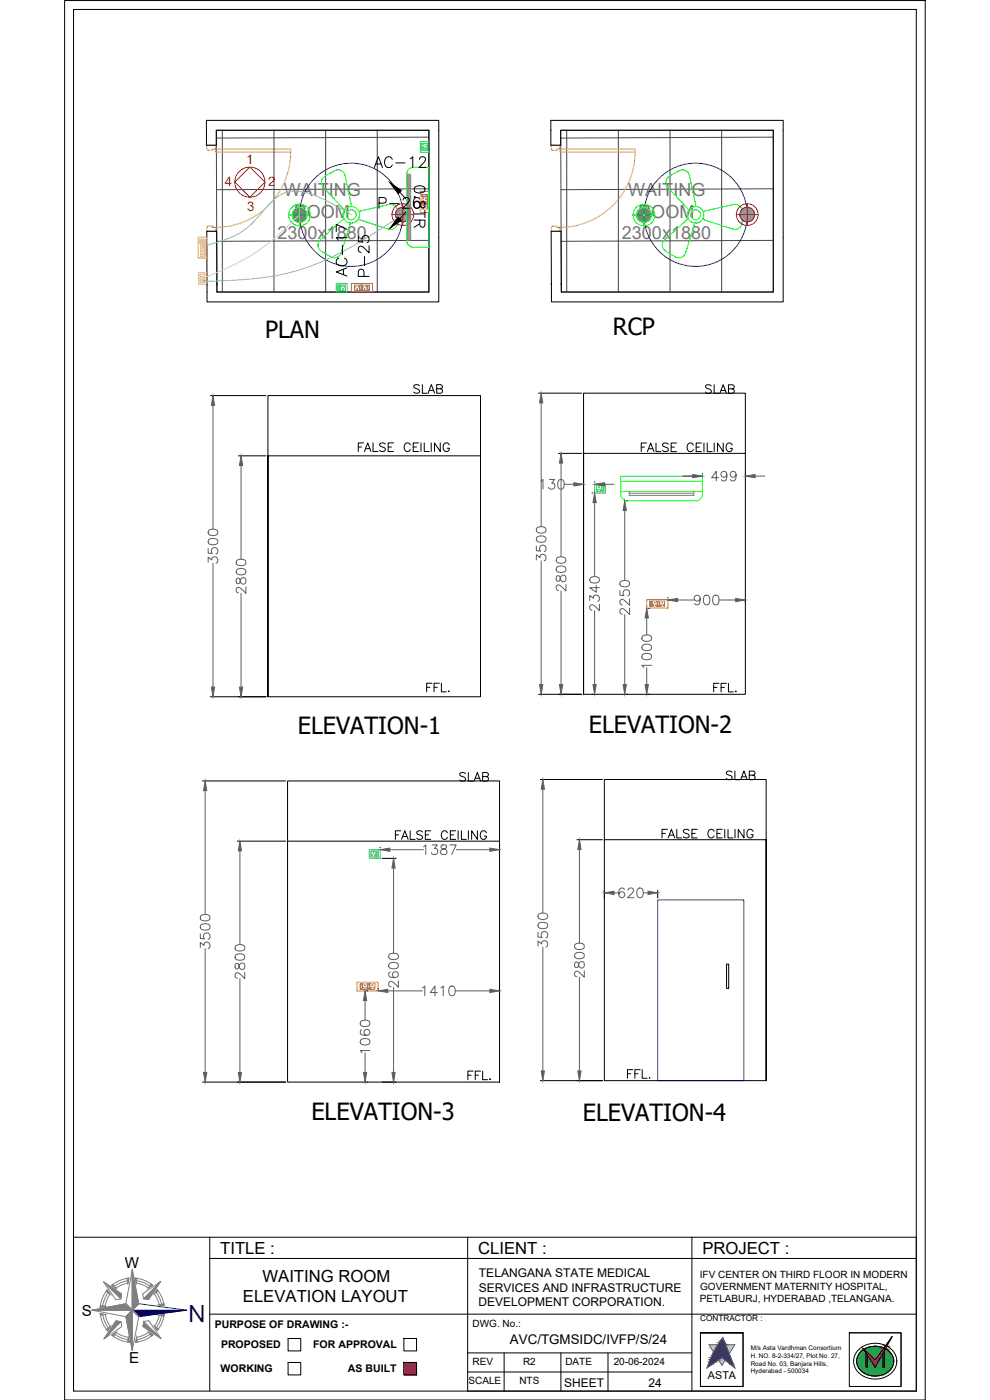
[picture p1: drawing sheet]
<svg xmlns="http://www.w3.org/2000/svg" width="297mm" height="420mm" viewBox="0 0 297 420" stroke-linecap="round" stroke-linejoin="round" font-family="sans-serif">
<!-- layer: ELE-LIGHTING WIRING -->
<g fill="none" stroke="#454545" stroke-width=".3">
<path d="M64.9 39.1h63.8v48.5h-63.6zM66.7 39.1v48.5M82.2 39.1v48.5M97.7 39.1v48.5M113.2 39.1v48.5M168.2 39.1h63.8v48.5h-63.6zM170 39.1v48.5M185.5 39.1v48.5M201 39.1v48.5M216.5 39.1v48.5M128.6 41.2l-63.7 .2M128.6 56.7l-63.6 .2"/>
<path d="M231.9 41.2l-63.7 .2M231.9 56.7l-63.6 .2M128.7 72.1l-63.7 .3M232 72.1l-63.6 .3"/>
</g>
<!-- layer: walls -->
<path d="M61.9 39.1h.1M123.9 36.1h-62v7.5h3v-4.5h63.8v48.5h-63.6l-.1-18.2h-3l.1 18.2M165.3 39.1h.1M227.2 36.1h-61.9v7.5h2.9v-4.5h63.8v48.5h-63.6l-.1-18.2h-2.9v18.2M62.1 85v.6M65.1 85v.6M165.4 85v.6M168.4 85v.6" fill="none" stroke="#000" stroke-width=".3"/>
<!-- layer: DOOR -->
<path d="M62 43.6h2.6v1.2h-.9v.3h-1.3l-.4-.3zM64.6 44.8h22.6v.9h-22.6zM87.2 45.6a22.6 22.6 0 0 1-23.5 22.6M165.4 44.7l.4 .4h1.2v-.3h1v-1.2h-2.6v1.2M168 44.8h22.5v.9h-22.5zM190.5 45.6a22.6 22.6 0 0 1-23.4 22.6M62.2 68.1l.2-.2h1.3v.3h.9v1.2h-2.6zM165.4 68.2l.4-.3h1.2v.3h1v1.2h-2.6v-1.2" fill="none" stroke="#c8c92d" stroke-width=".3"/>
<!-- layer: ELE-1200MM CEILINGFAN -->
<g fill="none" stroke="#0f0" stroke-width=".3">
<path d="M97 56.2l6.3 6.8M97 56.2a2.17 2.17 0 0 1 .6-3.4l2.7-1.5a2.16 2.16 0 0 1 3.2 1.4l2 9.3M103.2 65.6l-7.1 6.4a2.17 2.17 0 0 0 .4 3.4l2.7 1.7M116.7 61.4l-9.1 2M119.4 63.5l-.1 3.2a2.17 2.17 0 0 1-2.8 2l-9-2.9M206.5 65.6l-7.1 6.4a2.17 2.17 0 0 0 .4 3.4l2.8 1.7a2.17 2.17 0 0 0 3.1-1.3l2.8-8.8M208.8 62l-1.9-9.3a2.16 2.16 0 0 0-3.2-1.4l-2.8 1.5a2.17 2.17 0 0 0-.5 3.4l6.3 6.8M211 63.4l9.1-2a2.17 2.17 0 0 1 2.6 2.1v3.2a2.17 2.17 0 0 1-2.9 2l-9-2.9"/>
<circle cx="105.4" cy="64.5" r="1.48"/>
<circle cx="105.4" cy="64.5" r="2.5"/>
<circle cx="208.7" cy="64.5" r="1.48"/>
<circle cx="208.7" cy="64.5" r="2.5"/>
</g>
<g fill="none" stroke="#00f" stroke-width=".3">
<circle cx="105.4" cy="64.5" r="15.5"/>
<circle cx="208.7" cy="64.5" r="15.5"/>
</g>
<!-- layer: ELE-12W LED -->
<g fill="none" stroke="#f00" stroke-width=".3">
<path d="M220.9 64.4h6.6M224.2 61.1v6.6"/>
<circle cx="120.9" cy="64.4" r="2.21"/>
<circle cx="120.9" cy="64.4" r="3.3"/>
<circle cx="224.2" cy="64.4" r="2.21"/>
<circle cx="224.2" cy="64.4" r="3.3"/>
</g>
<g fill="none" stroke="#989898" stroke-width=".3">
<path d="M118.7 64.3l2.3 2.3M118.7 64.4l2.1 2.2M118.7 64.2l2.4 2.4M118.7 64.6l2 2M118.7 64.7l1.9 1.9M118.7 64.1l2.5 2.5M118.7 64l2.6 2.6M118.7 64.8l1.7 1.8M118.7 63.9l2.7 2.7M118.7 65l1.6 1.5M118.7 63.8l2.8 2.7M118.8 63.7l2.7 2.8"/>
<path d="M118.8 65.1l1.3 1.4M118.8 63.6l2.8 2.9M118.8 63.6l2.9 2.8M118.9 63.5l2.9 2.9M118.9 65.3l1 1.1M118.9 63.4l3 3M118.9 63.3l3.1 3M119 63.3l3 3M119 65.6l.7 .7M119 63.2l3.1 3M119.1 63.1l3.1 3.1M222 64.3l2.3 2.3"/>
<path d="M222 64.4l2.2 2.2M222 64.2l2.4 2.4M222 64.6l2 2M222 64.7l1.9 1.9M222 64.1l2.5 2.5M222 64l2.6 2.6M222 64.8l1.8 1.8M222 63.9l2.7 2.7M222.1 65l1.5 1.5M222.1 63.8l2.7 2.7M222.1 63.7l2.8 2.8M222.1 65.1l1.4 1.4"/>
<path d="M222.1 63.6l2.9 2.9M222.2 63.6l2.8 2.8M222.2 63.5l2.9 2.9M222.2 65.3l1.1 1.1M222.2 63.4l3 3M222.3 63.3l3 3M222.3 63.3l3.1 3M222.3 65.6l.7 .7M222.4 63.2l3 3M222.4 63.1l3.1 3.1M222.6 62.9l3.1 3.1M222.7 62.8l3.1 3.1"/>
<path d="M222.7 62.7l3.2 3.2M222.8 62.7l3.1 3.1M222.9 62.6l3.1 3.1M223 62.5l3.1 3.1M223.1 62.5l3 3M223.2 62.4l3 3M223.3 62.4l2.9 2.9M223.4 62.3l2.9 2.9M223.5 62.3l2.8 2.8M223.6 62.3l2.7 2.8M223.6 62.3l2.7 2.7M223.7 62.2l2.7 2.7"/>
<path d="M223.8 62.2l2.6 2.6M223.9 62.2l2.5 2.5M224 62.2l2.4 2.4M224.1 62.2l2.3 2.3M224.3 62.2l2.1 2.1M224.4 62.2l2 2M224.5 62.2l1.9 1.9M224.7 62.2l1.7 1.7M224.8 62.3l1.5 1.5M225 62.3l1.3 1.3M225.2 62.4l1 1M225.5 62.6l.5 .5"/>
<path d="M225.6 66.1l-3.1-3.1 3.1 3.2"/>
</g>
<!-- layer: ELE-12W UPS LIGHT -->
<g fill="none" stroke="#0f0" stroke-width=".3">
<path d="M86.6 64.5h6.5M89.9 61.3v6.5M190 64.5h6.5M193.2 61.3v6.5"/>
<circle cx="89.9" cy="64.5" r="2.21"/>
<circle cx="89.9" cy="64.5" r="3.3"/>
<circle cx="193.2" cy="64.5" r="2.21"/>
<circle cx="193.2" cy="64.5" r="3.3"/>
</g>
<g fill="none" stroke="#808080" stroke-width=".3">
<path d="M87.7 64.5l2.3 2.2M87.7 64.6l2.2 2.1M87.7 64.7l2 2M87.7 64.3l2.4 2.4M87.7 64.2l2.5 2.5M87.7 64.8l1.9 1.9M87.7 64.1l2.6 2.6M87.7 65l1.8 1.7M87.7 64l2.7 2.7M87.7 65.1l1.6 1.6M87.8 63.9l2.7 2.8M87.8 63.9l2.8 2.7"/>
<path d="M87.8 65.3l1.3 1.3M87.8 63.8l2.8 2.8M87.8 63.7l2.9 2.9M87.9 63.6l2.9 2.9M87.9 65.5l1 1M87.9 63.5l3 3M88 63.5l3 3M88 63.4l3 3M88 65.7l.7 .7M88 63.3l3.1 3.1M88.1 63.2l3.1 3.1-3.1-3.1M88.3 63l3.1 3.1"/>
<path d="M88.4 62.9l3.1 3.2M88.4 62.9l3.1 3.1M88.5 62.8l3.1 3.1M88.6 62.7l3.1 3.1M88.7 62.7l3 3M88.8 62.6l3 3.1M88.8 62.6l3 3M88.9 62.6l3 2.9M89 62.5l2.9 2.9M89.1 62.5l2.8 2.9M89.1 62.4l2.9 2.9M89.2 62.4l2.8 2.8"/>
<path d="M89.3 62.4l2.7 2.7M89.4 62.4l2.6 2.6M89.5 62.4l2.6 2.5M89.6 62.3l2.5 2.5M89.7 62.3l2.4 2.4M89.8 62.3l2.3 2.3M90 62.3l2.1 2.2M90.1 62.3l2 2M90.2 62.3l1.9 1.9M90.3 62.4l1.7 1.7M90.5 62.4l1.5 1.5M90.7 62.5l1.2 1.2"/>
<path d="M90.9 62.6l1 .9M91.2 62.7l.5 .5M91.4 66.2l-3.2-3.1 3.1 3.1M191 64.5l2.3 2.2M191 64.6l2.2 2.1M191 64.7l2.1 2M191 64.3l2.4 2.4M191 64.2l2.5 2.5M191 64.8l1.9 1.9M191 64.1l2.6 2.6M191 65l1.8 1.7M191.1 64l2.6 2.7"/>
<path d="M191.1 65.1l1.5 1.6M191.1 63.9l2.7 2.8M191.1 63.9l2.8 2.7M191.1 65.3l1.4 1.3M191.1 63.8l2.9 2.8M191.2 63.7l2.9 2.9M191.2 63.6l2.9 2.9M191.2 65.5l1.1 1M191.2 63.5l3 3M191.3 63.5l3 3M191.3 63.4l3.1 3M191.4 65.7l.6 .7"/>
<path d="M191.4 63.3l3 3.1M191.4 63.2l3.1 3.1M191.5 63.2l3.1 3.1M191.5 63.1l3.1 3.1M191.6 63.1l3.1 3.1M191.6 63l3.2 3.1M191.7 62.9l3.1 3.2M191.7 62.9l3.2 3.1M191.8 62.8l3.1 3.1M191.9 62.8l3.1 3.1M191.9 62.7l3.1 3.1M192 62.7l3.1 3"/>
<path d="M192.1 62.6l3 3.1M192.2 62.6l3 3M192.2 62.6l3 2.9M192.3 62.5l2.9 2.9M192.4 62.5l2.9 2.9M192.5 62.4l2.8 2.9M192.6 62.4l2.7 2.8M192.7 62.4l2.7 2.7M192.7 62.4l2.7 2.6M192.8 62.4l2.6 2.5M193 62.3l2.4 2.5M193.1 62.3l2.3 2.4"/>
<path d="M193.2 62.3l2.2 2.3M193.3 62.3l2.1 2.2M193.4 62.3l2 2M193.5 62.3l1.9 1.9M193.7 62.4l1.7 1.7M193.8 62.4l1.5 1.5M194 62.5l1.3 1.2M194.2 62.6l1 .9M194.5 62.7l.5 .5"/>
</g>
<!-- layer: ELE-4M UPS P.SB -->
<path d="M59.5 71.2h2.5v6.2h-2.5zM60.2 73.5h1.3v.7h-1.3zM60.2 74.4h1.3v.7h-1.3zM60.2 75.3h1.3v.7h-1.3zM60.2 76.2h1.3v.7h-1.3zM59.5 81.8h2.6v3.5h-2.6zM60 84.1h1.4v.7h-1.4zM60 83.2h1.4v.7h-1.4zM60 82.3h1.4v.7h-1.4z" fill="none" stroke="#ffbf00" stroke-width=".3"/>
<!-- layer: ELE-4M RAW P.SB -->
<g fill="none" stroke="#ffbf00" stroke-width=".3">
<path d="M60 71.8h1.5v1.4h-1.5zM60.6 72.3l.1 .2-.1-.1M60.7 72.7v-.1l.1 .2M61 72.4l-.2 .1M61 72.5h-.2"/>
<circle cx="60.8" cy="72.5" r=".49"/>
<circle cx="60.8" cy="72.5" r=".04"/>
</g>
<!-- layer: ELE-LIGHTING WIRING -->
<path d="M89.9 64.5a72.5 72.5 0 0 1-15.2 12.5l-5.8 3.1-8.1 3.5" fill="none" stroke="#debad0" stroke-width=".3"/>
<path d="M105.4 64.5a67.3 67.3 0 0 0-11-5.8 11.3 11.3 0 0 0-10.7 .1l-2.3 1.9-3.8 4.3a23.8 23.8 0 0 1-14.4 8.3l-2.3 .6M120.9 64.4l-3.5 2.3a108.8 108.8 0 0 1-27.7 14.4 93.2 93.2 0 0 1-24.9 3.2l-4.1 .2" fill="none" stroke="#63d7b6" stroke-width=".3"/>
<!-- layer: ELE-6A AC SOCKET -->
<g fill="none" stroke="#00ceb6" stroke-width=".3">
<path d="M126.1 42.5h2.6v3.2h-2.6zM126.5 44.5v-1.5h1.7v1.5M127 43.2l.2 .1-.2 .2zM127.6 43.7h.3zM100.9 85h3.3v2.6h-3.3zM101.5 85.5v1.7v-1.7h.6v1.7M101.5 85.7v1.3h.5v-1.3M102.1 87.2h-.6h.6M102.2 85.5v1.7h1.4v-1.7M102.8 86.6l.1 .3zM178.5 145.3h3.2v2.6h-3.2zM179 145.8h1.5v1.7h-1.5z"/>
<path d="M179.2 146.9l.2 .2zM179.7 146.1l.1 .1-.1 .2zM180.1 147.1v-.2l-.1 .1 .1 .1M180.6 145.8v1.7h.5v-1.7v1.7M180.6 145.8h.5h-.5M180.6 146h.5v1.3h-.5zM180.6 147.2h.5M110.8 255h3.3v2.6h-3.3zM111.3 255.5h1.5v1.7h-1.5zM111.6 256.6l.2 .2zM112 255.8l.2 .1-.1 .2zM112.4 256.6h.2l-.2 .2z"/>
<path d="M112.9 255.5v1.7h.6v-1.7v1.7M112.9 255.5h.6h-.6M113 255.7h.5v1.3h-.5zM113 256.9h.5"/>
</g>
<!-- layer: ELE-2NOS OF 6-16 RAW POWER SOCKET -->
<g fill="none" stroke="#ff7f00" stroke-width=".3">
<path d="M105.4 85.1h6.4v2.5h-6.4zM106.4 85.5h1.5v1.7h-1.5zM107.1 86.6v.3zM108 85.5v1.7M108 85.7v1.3h.5v-1.3M108.6 87.2h-.6h.6M108.6 85.5v1.7M108.6 85.5v1.7h1.5v-1.7M109.3 86.6l.1 .3zM110.3 85.7v1.3h.4v-1.3M110.8 87.2h-.6h.6M110.8 85.5v1.7v-1.7h-.6v1.7"/>
<path d="M194 180h6.4v2.6h-6.4zM195 180.4h.6h-.6M195.1 180.6h.5v1.3h-.5zM195.1 181.9h.5M195.6 180.4v1.7h-.6v-1.7v1.7M195.7 180.4h1.5v1.7h-1.5zM195.9 181.5l.3 .2zM196.4 180.8h.1l-.1 .2zM196.8 181.5l.2 .1-.2 .1zM197.3 180.4h.6h-.6M197.3 180.4v1.7h.6v-1.7M197.3 180.6h.5v1.3h-.5z"/>
<path d="M197.3 181.9h.5M197.9 180.4h1.5v1.7h-1.5zM198.2 181.5l.2 .2zM198.6 180.8h.2l-.1 .2zM199 181.5l.2 .1-.2 .1zM107.1 294.8h6.4v2.6h-6.4zM108.1 295.2h.6h-.6M108.2 295.4h.4v1.3h-.4zM108.2 296.7h.4M108.7 295.2v1.7h-.6v-1.7v1.7M108.8 295.2h1.4v1.7h-1.4zM109.2 296.4l-.2-.1 .1 .2"/>
<path d="M109.2 296.4l-.1 .1M109.4 295.6h.2l-.1 .3zM109.8 296.4l.1 .1M109.8 296.4l.2-.1-.1 .2M110.3 295.2h.6h-.6M110.3 295.2v1.7h.6v-1.7M110.4 295.4h.5v1.3h-.5zM110.4 296.7h.5M111 295.2h1.5v1.7h-1.5zM111.4 296.4h-.2h.2M111.7 295.6h.2l-.1 .3zM112.1 296.4h.2h-.2"/>
</g>
<!-- layer: M HVAC HIGH WALL UNIT -->
<path d="M124.1 50.2h4.6v24h-4.6a2.04 2.04 0 0 1-2.1-2v-19.9" fill="none" stroke="#0f0" stroke-width=".3"/>
<path d="M122.2 52.3v19.9M122.4 52.3v19.9M122.7 52.3v19.9M123 52.3v19.9M123.2 52.3v19.9" fill="none" stroke="#808080" stroke-width=".3"/>
<path d="M117 54.8l3.4 2.4-.9 1zM119.5 65.2l.9 1-3.4 2.3z" fill="#000" stroke="#000" stroke-width=".3"/>
<!-- layer: 0 -->
<g fill="none" stroke="#000" stroke-width=".3">
<path d="M19.4 .2h258.2v420h-258.2zM22.1 2.8h252.8v414.7h-252.8zM123.9 36.1h7.8v54.5h-69.6v-3M227.2 36.1h7.8v54.5h-69.6v-3M63.1 118.7h16.7M161.6 118h12.9M71.5 136.8h8.3M144.2 136.8h-63.8v72.3h63.8v-90.4h-63.8v90.4M167.6 136.1h6.9M223.6 136.1h-48.5v72.3h48.5v-90.4h-48.5v90.4M175.1 144.6v.2M177.6 147.9h.3"/>
<path d="M178.5 144.6v.2M188 150.3h.2M210.8 142.1v.2M223.6 142.1v.2M200.4 179.3v.2M194.6 182.6h.2M223.6 180.5v.3M63.1 209.1h16.7M161.6 208.4h12.9M177.6 208.4h.3M188 208.4h.2M194 208.4h.8"/>
<path d="M60.8 234.4h24.9M86.3 234.4h63.6v90.3h-63.6zM162.1 233.9h18.6M71.2 252.4h14.5M86.3 252.4h63.6M114.1 254.2v.2M114.6 257.6h4.3M149.9 254.2v.2M173.1 252h7.6M181.3 252h48.6v72.3h-48.6v-90.4h48.6v90.4M181.3 267.2v2.3M197.3 267.2v2.3"/>
<path d="M110.1 297.4h.2M113.5 296.6v.2M149.9 296.9v1.3M218 289.3h.6v7.3h-.6zM60.8 324.7h24.9M110.1 324.7h.2M114.6 324.7h4.3M162.1 324.3h18.6M140.3 371.3v46.2h134.6M274.9 371.3h-252.8v46.2M222.9 400h-12.7v16.1h12.7M254.8 400h15.6v16.1"/>
<path d="M210.2 416v-16h12.7v16"/>
</g>
<g fill="none" stroke="#5e5e5e" stroke-width=".3">
<path d="M63.9 121.6v37.2M72.3 139.7v28.1M162.4 120.9v37.2M168.3 139v28.1M62.6 159.2a2.26 2.26 0 0 1 2.6 0 .95 .95 0 0 1-.4 1.4 2.39 2.39 0 0 1-2.2-.3zM161.1 158.5a1.85 1.85 0 0 1 2.7 .4v.3a1.68 1.68 0 0 1-2.9 0zM162.2 144.4l.7-.5v2.9M164.8 143.9h1.6l-.9 1.1a.97 .97 0 0 1 .8 1.6 .97 .97 0 0 1-1.7-.4M167.8 144a.94 .94 0 0 1 1.3 .4 1.47 1.47 0 0 1-.9 2.4 1.58 1.58 0 0 1-.7-2.4zM169.3 145.3h2.9M178.4 150.9v22.1M181.4 145.3h2.9"/>
<path d="M187.4 153.2v21M204.9 142.9h2.9M215.6 143.4h-2.1l1.4-2v2.9M218.1 142.4a.9 .9 0 0 1-1.2 .8 .9 .9 0 0 1-.4-1.4 .9 .9 0 0 1 1.5 .1 2.58 2.58 0 0 1-.3 2.3 .86 .86 0 0 1-1.3-.3M220.9 142.4a.9 .9 0 0 1-1.3 .8 .9 .9 0 0 1-.3-1.4 .9 .9 0 0 1 1.4 .1 2.63 2.63 0 0 1-.3 2.3 .86 .86 0 0 1-1.2-.3M226.5 142.9h2.9M62.5 168.8v-1.6l1.1 .9a.97 .97 0 0 1 1.5-.8 .97 .97 0 0 1-.3 1.7M62.5 164.6v1.4l1.2 .1a1.03 1.03 0 0 1 0-1.5 1.03 1.03 0 0 1 1.5 .2 1.03 1.03 0 0 1-.4 1.5M62.6 162a2.26 2.26 0 0 1 2.6 0 .95 .95 0 0 1-.4 1.4 2.39 2.39 0 0 1-2.2-.3zM63.9 169v37.2M71 173.6a1.09 1.09 0 0 0 .3 1.6l.5-.2 .2-.2a1.04 1.04 0 0 1 .4-1.2 1.04 1.04 0 0 1 1.2 0 1.17 1.17 0 0 1-.4 1.7 1.14 1.14 0 0 1-1.2-1.4 .59 .59 0 0 0-1-.3zM71 171a2.26 2.26 0 0 1 2.6 0 .94 .94 0 0 1-.4 1.4 2.37 2.37 0 0 1-2.2-.3z"/>
<path d="M71 168.2a2.26 2.26 0 0 1 2.6 0 .95 .95 0 0 1-.4 1.4 2.39 2.39 0 0 1-2.2-.2zM72.3 178.1v28.1M73.8 176.1v2l-1.4-1.4a.89 .89 0 0 0-1.3-.3l-.2 .4v.6l.2 .4 .5 .1M160.9 168v-1.5l1.1 .8a.97 .97 0 0 1 1.6-.7 .97 .97 0 0 1-.3 1.7M160.9 163.9v1.4l1.3 .1a1.03 1.03 0 0 1-.1-1.6 1.03 1.03 0 0 1 1.6 .2 1.03 1.03 0 0 1-.4 1.5M161.1 161.2a1.85 1.85 0 0 1 2.7 .5v.2a1.57 1.57 0 0 1-2.3 .7 .94 .94 0 0 1-.4-1.4zM162.4 168.3v37.2M167 172.9a1.1 1.1 0 0 0 .3 1.5l.6-.1 .1-.3a1.04 1.04 0 0 1 .4-1.2 1.04 1.04 0 0 1 1.3 .1 1.18 1.18 0 0 1-.5 1.7 1.14 1.14 0 0 1-1.2-1.4 .59 .59 0 0 0-1-.3zM167 170.3a2.23 2.23 0 0 1 2.7 0 .94 .94 0 0 1-.5 1.4 2.41 2.41 0 0 1-2.2-.3zM167 167.5a2.23 2.23 0 0 1 2.7 0 .94 .94 0 0 1-.5 1.4 2.41 2.41 0 0 1-2.2-.3zM168.3 177.4v28.1M169.8 175.4v1.9l-1.4-1.3a.87 .87 0 0 0-1.4-.2l-.1 .8 .3 .5 .4 .1"/>
<path d="M177.1 173.5a2.25 2.25 0 0 1 2.6 0 .94 .94 0 0 1-.4 1.3 2.39 2.39 0 0 1-2.2-.2zM178.9 175.7v2l-1.9-1.3h2.9M186 177.2v1.4l1.2 .2a1.03 1.03 0 0 1 0-1.6 1.03 1.03 0 0 1 1.6 .2 1.03 1.03 0 0 1-.5 1.5M186.1 174.6a2.23 2.23 0 0 1 2.7 0 .94 .94 0 0 1-.5 1.4 2.41 2.41 0 0 1-2.2-.3zM188.9 179.7v2l-1.4-1.4a.9 .9 0 0 0-1.2-.3l-.3 .4v.6l.3 .4 .4 .1M210.1 179.6a.9 .9 0 0 1-1.3 .8 .9 .9 0 0 1-.3-1.4 .9 .9 0 0 1 1.4 0 2.58 2.58 0 0 1-.2 2.4 .85 .85 0 0 1-1.3-.3M211.5 178.8a.94 .94 0 0 1 1.3 .4 2.41 2.41 0 0 1-.2 2.2 .93 .93 0 0 1-1.4-.4 2.41 2.41 0 0 1 .3-2.2zM214.2 178.8a.94 .94 0 0 1 1.4 .4 2.41 2.41 0 0 1-.3 2.2 .94 .94 0 0 1-1.4-.4 2.39 2.39 0 0 1 .3-2.2zM177 180.2v-1.5l1.1 .8a.97 .97 0 0 1 1.5-.7 .97 .97 0 0 1-.3 1.7M178.4 183.3v22.2M179.9 181.3v2l-1.4-1.4a.89 .89 0 0 0-1.3-.3l-.2 .4v.6l.2 .4 .4 .1M187.4 184.5v21"/>
<path d="M188.9 182.5v1.9l-1.4-1.3a.87 .87 0 0 0-1.4-.2l-.1 .8 .3 .5 .4 .1M192.7 196.5a2.25 2.25 0 0 1 2.7 0 .94 .94 0 0 1-.5 1.4 2.41 2.41 0 0 1-2.2-.3zM192.7 193.7a1.85 1.85 0 0 1 2.8 .4v.3a1.57 1.57 0 0 1-2.4 .7 .94 .94 0 0 1-.4-1.4zM192.7 191a1.85 1.85 0 0 1 2.8 .4v.3a1.68 1.68 0 0 1-2.9 0zM194 185.5v5M195.5 199.7h-2.9l.5 .7M203.3 180.1h5M215.8 180.1h4.9M194 200.4v5.1M61.6 237.3v37.1M162.9 236.8v37.2M72 255.3v28.2"/>
<path d="M117 255h10.1M127.1 254.1l.7-.5v2.9M129.7 253.6h1.5l-.8 1.1a.97 .97 0 0 1 .9 1.3 .97 .97 0 0 1-1.6 .3l-.3-.4M132.5 253.7a.59 .59 0 0 0 .2 1 1.04 1.04 0 0 1 1.2 .4 1.04 1.04 0 0 1-.1 1.2 1.17 1.17 0 0 1-1.6-.4 1.14 1.14 0 0 1 1.4-1.2 .58 .58 0 0 0 .2-1zM134.9 253.6h2l-1.4 2.9M136.9 255h10.1M173.9 254.9v28.1M60.2 277.6a2.25 2.25 0 0 1 2.7 0 .95 .95 0 0 1-.4 1.4 1.88 1.88 0 0 1-2.4-.7zM60.2 274.9a2.25 2.25 0 0 1 2.7 0 .95 .95 0 0 1-.4 1.3 1.88 1.88 0 0 1-2.4-.7zM118.1 260.5v25.6M161.4 279.8v1.4l1.3 .1a1.03 1.03 0 0 1-.1-1.5 1.03 1.03 0 0 1 1.6 .2 1.03 1.03 0 0 1-.4 1.5M161.6 277.2a2.26 2.26 0 0 1 2.6 0 .95 .95 0 0 1-.4 1.4 2.4 2.4 0 0 1-2.2-.3z"/>
<path d="M161.6 274.4a2.26 2.26 0 0 1 2.6 0 .95 .95 0 0 1-.4 1.4 2.4 2.4 0 0 1-2.2-.3zM184.2 268h1.5M187.3 266.9a.86 .86 0 0 0-1.2-.3 1.74 1.74 0 0 0 .4 2.8 .9 .9 0 0 0 1-.8 .9 .9 0 0 0-.9-1 .9 .9 0 0 0-.9 .8M188.4 267.2l.2-.4 .4-.3h.5l.5 .3a.89 .89 0 0 1-.3 1.2l-1.4 1.4h1.9M191.5 266.6a.94 .94 0 0 1 1.4 .5 1.47 1.47 0 0 1-1 2.3 1.58 1.58 0 0 1-.7-2.3zM193 268h1.4M60.1 284.4v-1.5l1.1 .8a.97 .97 0 0 1 1.4-.9 .97 .97 0 0 1 .3 1.6l-.4 .3M60.1 280.3v1.3l1.3 .2a1.03 1.03 0 0 1-.1-1.6 1.03 1.03 0 0 1 1.6 .2 1.03 1.03 0 0 1-.4 1.5M61.6 284.7v37.1M70.7 289.3a1.09 1.09 0 0 0 .2 1.5l.6-.1 .1-.3a1.04 1.04 0 0 1 .5-1.2 1.04 1.04 0 0 1 1.2 .1 1.18 1.18 0 0 1-.4 1.7 1.14 1.14 0 0 1-1.3-1.4 .59 .59 0 0 0-.9-.3zM70.7 286.7a2.26 2.26 0 0 1 2.6 0 .95 .95 0 0 1-.4 1.3 2.39 2.39 0 0 1-2.2-.2zM70.7 283.9a2.26 2.26 0 0 1 2.6 0 .95 .95 0 0 1-.4 1.4 2.39 2.39 0 0 1-2.2-.3z"/>
<path d="M72 293.7v28.1M73.4 291.8v1.9l-1.3-1.4a.89 .89 0 0 0-1.3-.2l-.3 .4v.5l.3 .4 .4 .2M116.4 297.4h10.4M116.8 289.2a2.26 2.26 0 0 1 2.6 0 .95 .95 0 0 1-.4 1.4 2.39 2.39 0 0 1-2.2-.3zM116.8 286.5a2.26 2.26 0 0 1 2.6 0 .95 .95 0 0 1-.4 1.4 2.39 2.39 0 0 1-2.2-.3zM117 291.7a.86 .86 0 0 0-.2 1.3 1.74 1.74 0 0 0 2.7-.4 .9 .9 0 0 0-.8-1 .9 .9 0 0 0-1 .8 .9 .9 0 0 0 .9 1M118.1 296.3v25.5M119.5 294.4v1.9l-1.3-1.4a.9 .9 0 0 0-1.3-.3l-.3 .5v.5l.3 .4 .4 .2M126.8 296.5l.7-.6v2.9M131.2 297.9h-2.1l1.4-2v2.9M132.3 296.5l.7-.6v2.9M135.1 296.1a.95 .95 0 0 1 1.3 .4 2.4 2.4 0 0 1-.2 2.2 .94 .94 0 0 1-1.4-.4 2.41 2.41 0 0 1 .3-2.2z"/>
<path d="M136.6 297.4h10.4M161.4 284v-1.6l1.1 .9a.97 .97 0 0 1 1.6-.7 .97 .97 0 0 1-.3 1.6M162.9 284.3v37.1M172.5 288.9a1.09 1.09 0 0 0 .3 1.5l.6-.2 .1-.2a1.04 1.04 0 0 1 .4-1.2 1.04 1.04 0 0 1 1.3 .1 1.17 1.17 0 0 1-.4 1.6 1.14 1.14 0 0 1-1.3-1.4 .59 .59 0 0 0-1-.2zM172.5 286.2a2.26 2.26 0 0 1 2.7 0 .95 .95 0 0 1-.4 1.4 2.39 2.39 0 0 1-2.3-.3zM172.5 283.5a2.26 2.26 0 0 1 2.7 0 .95 .95 0 0 1-.4 1.3 2.39 2.39 0 0 1-2.3-.2zM173.9 293.3v28.1M175.3 291.3v2l-1.4-1.4a.89 .89 0 0 0-1.2-.3l-.3 .4v.6l.3 .4 .4 .1M108.2 312.1a2.23 2.23 0 0 1 2.7 0 .94 .94 0 0 1-.5 1.4 2.41 2.41 0 0 1-2.2-.3zM108.2 306.6a2.23 2.23 0 0 1 2.7 0 .94 .94 0 0 1-.5 1.3 2.41 2.41 0 0 1-2.2-.2zM108.5 309.1a.84 .84 0 0 0-.4 .8 .84 .84 0 0 0 .5 .7 1.7 1.7 0 0 0 2.4-.7 .9 .9 0 0 0-.8-1 .9 .9 0 0 0-1 .8 .9 .9 0 0 0 .8 1M109.5 300.3v5.8"/>
<path d="M109.5 316v5.8M111 315.3h-2.9l.5 .7"/>
</g>
<g fill="#5e5e5e" stroke="#5e5e5e" stroke-width=".3">
<path d="M63.9 118.7l.5 2.9h-1z"/>
<path d="M63.4 206.2h1l-.5 2.9z"/>
<path d="M72.3 136.8l.5 2.9h-1z"/>
<path d="M71.8 206.2h1l-.5 2.9z"/>
<path d="M162.4 118l.5 2.9h-1z"/>
<path d="M161.9 205.5h1l-.5 2.9z"/>
<path d="M168.3 136.1l.5 2.9h-.9z"/>
<path d="M167.9 205.5h.9l-.5 2.9z"/>
<path d="M194 182.6l.5 2.9h-.9z"/>
<path d="M193.6 205.5h.9l-.5 2.9z"/>
<path d="M200.4 180.1l2.9-.5v1z"/>
<path d="M220.7 179.6l2.9 .5-2.9 .5z"/>
<path d="M207.8 142.4l3 .5-3 .5z"/>
<path d="M223.6 142.9l2.9-.5v1z"/>
<path d="M187.4 150.3l.5 2.9h-.9z"/>
<path d="M187 205.5h.9l-.5 2.9z"/>
<path d="M178.5 145.3l2.9-.4v.9z"/>
<path d="M172.2 144.9l2.9 .4-2.9 .5z"/>
<path d="M178.4 147.9l.5 3h-1z"/>
<path d="M177.9 205.5h1l-.5 2.9z"/>
<path d="M61.6 234.4l.4 2.9h-.9z"/>
<path d="M61.1 321.8h.9l-.4 2.9z"/>
<path d="M72 252.4l.5 2.9h-1z"/>
<path d="M71.5 321.8h1l-.5 2.9z"/>
<path d="M113.5 297.4l2.9-.5v1z"/>
<path d="M147 296.9l2.9 .5-2.9 .5z"/>
<path d="M109.5 297.4l.5 2.9h-.9z"/>
<path d="M109.1 321.8h.9l-.5 2.9z"/>
<path d="M118.1 257.6l.5 2.9h-1z"/>
<path d="M117.6 321.8h1l-.5 2.9z"/>
<path d="M114.1 255l2.9-.5v1z"/>
<path d="M147 254.5l2.9 .5-2.9 .5z"/>
<path d="M162.9 233.9l.5 2.9h-1z"/>
<path d="M162.4 321.4h1l-.5 2.9z"/>
<path d="M173.9 252l.4 2.9h-.9z"/>
<path d="M173.4 321.4h.9l-.4 2.9z"/>
<path d="M194.4 267.5l2.9 .5-2.9 .4z"/>
<path d="M181.3 268l2.9-.5v.9z"/>
</g>
<!-- layer: HVAC -->
<path d="M186.2 142.9h24.6v6.1l-1.3 1.3h-22.1l-1.2-1.3zM186.2 144.5h24.6M186.2 147.5h24.6" fill="none" stroke="#0f0" stroke-width=".3"/>
<path d="M188.8 148.1h19.4M188.8 147.5v1.2h19.4v-1.2" fill="none" stroke="#808080" stroke-width=".3"/>
<!-- layer: 0 -->
<path d="M197.3 270.1h25.9v54.2h-25.9z" fill="none" stroke="#00f" stroke-width=".3"/>
<!-- layer: ELE-SOCKET NMBERING -->
<path d="M188.3 322.2h.9M189.9 321h-1.6v2.6M190.5 322.2h1M192.1 321h-1.6v2.6M192.7 321v2.6h1.5M194.8 323.5h.2z" fill="none" stroke="#000" stroke-width=".3"/>
<!-- layer: HATCH -->
<path d="M274.9 371.3v46.2" fill="none" stroke="#000" stroke-width=".3"/>
<!-- layer: TITLE -->
<g fill="none" stroke="#808080" stroke-width=".3">
<path d="M27.6 393.2h12.1l-1.9 2 1.9-2zM30.9 394.6l.7 2.4 .9 1.6M31.1 384.7l5.4 3.6-.3 1.5-1.4 .3zM32.2 387.1l.8 1.3-.9 1.7-.6 1.9-1.4 .3a9.7 9.7 0 0 1 2.1-5.2zM32.2 399.4a9.7 9.7 0 0 1-2.1-5.2l1.5 .3 .5 1.9 1 1.7-.9 1.3M32.4 388l-.9 1.6-.7 2.3M33.5 385.8a9.7 9.7 0 0 1 5.2-2.2l-.3 1.5-1.9 .5-1.7 1zM34.8 396.4l1.5 .3 .2 1.4-5.3 3.7zM37.7 391.3l2 1.9-2-1.9M37.7 391.3l-10.1 1.9 10.2 2 1.9 10.1 1.9-10.2M38.3 384.4l-2.4 .7-1.6 .9M39.7 381.1v12.1v-12.1"/>
<path d="M40.6 383.6a9.7 9.7 0 0 1 5.2 2.1l-1.3 .8-1.7-.9-1.9-.5zM41 384.3l2.3 .7 1.6 .9M41.6 391.3l-1.9-10.2-2 10.2M41.6 391.3l-1.9 1.9v12.1v-12.1l1.9 1.9-1.9-1.9zM42.8 388.3l5.4-3.7-3.6 5.4-1.5-.2zM43.1 396.6l1.5-.2 3.7 5.3-5.4-3.6zM46.9 387.9l1.1 2 .5 1.8M47.1 387l1.3 1.9 .9 2.9-1.5-.2-.6-1.7-.9-1.6zM47.8 394.7l1.5-.2-.6 2.2-1.5 2.6-.8-1.3 .8-1.5zM48.5 394.6l-.4 1.8-1.2 2M33.6 400.7l1.3-.8 1.7 .9 1.9 .5 .3 1.5M33.6 400.7a9.7 9.7 0 0 0 5.2 2.1"/>
<path d="M34.4 400.5l1.6 .9 2.4 .7M45 400.4l-1.5 .9-2.4 .7M45.9 400.6a9.7 9.7 0 0 1-5.2 2.2l.3-1.5 1.9-.5 1.7-1 1.3 .8"/>
</g>
<g fill="#808080" stroke="#808080" stroke-width=".3">
<path d="M39.7 381.1l1.9 10.2-1.9 1.9z"/>
<path d="M39.7 393.2v12.1l-1.9-10.1z"/>
<path d="M44.6 399.8l1.3 .8-.4 .4z"/>
<path d="M43.1 396.6l5.2 5.1-5.4-3.6z"/>
<path d="M46.4 398l1.1 .9-.3 .4z"/>
<path d="M41 401.3l.2 1.5h-.5z"/>
<path d="M38.5 401.3l.3 1.5h-.5z"/>
<path d="M31.9 399l1.2-.9-.9 1.3z"/>
<path d="M33.6 400.7l1.3-.8-.9 1.2z"/>
<path d="M34.8 396.4l1.5 .3-5.1 5.1z"/>
<path d="M27.6 393.2l10.1-1.9 2 1.9z"/>
<path d="M30.1 394.2l1.5 .3-1.5 .2z"/>
<path d="M30.1 391.8l1.4 .2-1.4 .3z"/>
<path d="M48.2 384.6l-3.6 5.4-1.5-.2z"/>
<path d="M45.3 385.4l.5 .3-1.3 .8z"/>
<path d="M47.1 387l.3 .4-1.1 .9z"/>
<path d="M40.6 383.6h.5l-.2 1.5z"/>
<path d="M31.1 384.7l5.4 3.6-.3 1.5z"/>
<path d="M38.1 383.7l.6-.1-.3 1.5z"/>
<path d="M32.2 387.1l.8 1.3-1.2-.9z"/>
<path d="M33.5 385.8l.4-.3 .9 1.1z"/>
<path d="M47.7 391.6l1.5-.3 .1 .5z"/>
<path d="M47.8 394.7l1.5-.2-.1 .5z"/>
</g>
<path d="M41.6 391.3l14.4 1.9-14.4 1.9" fill="none" stroke="#00f" stroke-width=".3"/>
<path d="M39.7 393.2h16.3l-14.4 1.9z" fill="#00f" stroke="#00f" stroke-width=".3"/>
<!-- layer: MEP_HVAC_TEXT -->
<path d="M62.9 377.7h212M62.9 371.3v46.2M207.6 371.3v46.2M62.9 394.4h77.4M140.3 394.4h134.6M140.3 406h67.3M140.3 411.8h67.3M151.3 406v11.5M168.3 406v11.5M182.4 406v11.5" fill="none" stroke="#000" stroke-width=".3"/>
<!-- layer: 0.0 -->
<path d="M210.2 400h12.7v16.1h-12.7zM222.9 400h-12.7v16.1M254.8 400h15.6v16.1h-15.6zM86.4 401.7h3.8v3.7h-3.8zM86.4 408.9h3.8v3.7h-3.8zM121.2 401.7h3.8v3.7h-3.8zM121.2 408.9h3.8v3.7h-3.8zM257.6 405.1l1.6-1.2 2.2-.7h2.4l2.2 .7 1.6 1.2 1.2 1.8 .3 1.9-.5 1.7-1.5 1.9-2.5 1.2-2.8 .2-2.6-.7-1.9-1.5-1.1-2.1 .1-2.2 .5-1.2zM258.3 405.6a6.2 6.2 0 0 1 9.5 1.3 4.5 4.5 0 0 1-4.2 6 5.3 5.3 0 0 1-6.6-4.4 3.9 3.9 0 0 1 1.3-2.9zM259 404.8l3.6 3.4 5.1-7.1-5.1 9.2zM259.8 406v4.3h.5v-3.5M265.4 405.3v5h-.5v-4.1" fill="none" stroke="#000" stroke-width=".3"/>
<!-- layer: MEP_HVAC_TEXT -->
<path d="M121.2 408.9l3.8 3.7v-3.7zM121.2 408.9l3.8 3.7h-3.8z" fill="#f00" stroke="#f00" stroke-width=".3"/>
<!-- layer: 0.0 -->
<g fill="#000" stroke="#000" stroke-width=".3">
<path d="M265.4 405.3v.7h-.4z"/>
<path d="M259.8 406.2l.5 .6zM259.8 406.2l.5 .6h-.5z"/>
<path d="M259.8 406.8l.5 3.5v-3.5zM259.8 406.8l.5 3.5h-.5z"/>
<path d="M265 406l.4 .2zM265 406l.4 .2z"/>
<path d="M264.9 406.2l.5 4.1v-4.1zM264.9 406.2l.5 4.1h-.5z"/>
</g>
<g fill="#139b48" stroke="#139b48" stroke-width=".3">
<path d="M262.5 404.1h.3z"/>
<path d="M262.3 412.9h.6z"/>
<path d="M262.5 404.1h.4zM262.3 404.1h.6z"/>
<path d="M262.3 404.1h.7zM262.2 404.1h.8z"/>
<path d="M262.2 404.1h1zM262 404.1h1.2z"/>
<path d="M262 404.1h1.3zM261.9 404.1h1.4z"/>
<path d="M261.9 404.1h1.5zM261.8 404.1h1.6z"/>
<path d="M261.8 404.1h1.7zM261.7 404.1h1.8z"/>
<path d="M261.7 404.1h2zM261.5 404.1h2.2z"/>
<path d="M261.5 404.1l2.3 .1zM261.4 404.2h2.4z"/>
<path d="M261.4 404.2h2.5zM261.3 404.2h2.6z"/>
<path d="M261.3 404.2h2.7zM261.2 404.2h2.8z"/>
<path d="M261.2 404.2h3zM261 404.2h3.2z"/>
<path d="M261 404.2l3.3 .1zM260.9 404.3h3.4z"/>
<path d="M260.9 404.3h3.5zM260.8 404.3h3.6z"/>
<path d="M260.8 404.3h3.7zM260.7 404.3h3.8z"/>
<path d="M260.7 404.3l3.9 .1zM260.5 404.4h4.1z"/>
<path d="M260.5 404.4h4.2zM260.5 404.4h4.2z"/>
<path d="M260.5 404.4l4.4 .1zM260.3 404.5h4.6z"/>
<path d="M260.3 404.5h4.7zM260.2 404.5h4.8z"/>
<path d="M260.2 404.5h4.9zM260.1 404.5h5z"/>
<path d="M260.1 404.5l5.1 .1zM260 404.6h5.2z"/>
<path d="M260 404.6h5.2zM259.9 404.6h5.2z"/>
<path d="M259.9 404.6h5.2zM259.6 404.7h5.5z"/>
<path d="M259.6 404.7h5.5zM259.4 404.8h5.6z"/>
<path d="M265.6 404.8l.3 .1zM265.6 404.8l.3 .1z"/>
<path d="M259.4 404.8h5.6zM259.2 405h5.7z"/>
<path d="M265.6 404.9l.5 .1zM265.6 404.9l.5 .1z"/>
<path d="M259.1 405l.1 .1zM259 405.1h.2z"/>
<path d="M265.5 405l.8 .2zM265.5 405l.8 .2z"/>
<path d="M259 405.1l.3 .2zM258.8 405.3h.5z"/>
<path d="M265.5 405.2l.9 .1zM265.5 405.2l.9 .1h-1z"/>
<path d="M265.4 405.3h1.1zM265.4 405.3h1.1z"/>
<path d="M258.8 405.3l.6 .1zM258.6 405.4h.8z"/>
<path d="M265.4 405.3l1.2 .1zM265.4 405.3l1.2 .1z"/>
<path d="M258.6 405.4l.9 .2zM258.4 405.6l.2-.2 .9 .2z"/>
<path d="M265.4 405.4l1.4 .2zM265.4 405.4l1.4 .2h-1.4z"/>
<path d="M258.4 405.6l1.2 .1zM258.3 405.7l.1-.1 1.2 .1z"/>
<path d="M265.4 405.6l1.6 .1zM265.4 405.6l1.6 .1h-1.6z"/>
<path d="M258.3 405.7l1.4 .2-.1-.2zM258.3 405.7l1.4 .2h-1.6z"/>
<path d="M265.4 405.7l1.7 .2zM265.4 405.7l1.7 .2h-1.7z"/>
<path d="M258.1 405.9l1.7 .1zM258.1 405.9l1.7 .1h-1.8z"/>
<path d="M258 406l1.8 .1zM258 406l1.8 .1z"/>
<path d="M265.4 405.9l1.9 .2-.2-.2zM265.4 405.9l1.9 .2h-1.9z"/>
<path d="M258 406.1l1.8 .1v-.1zM258 406.1l1.8 .1h-2z"/>
<path d="M265.4 406.1l2 .2-.1-.2zM265.4 406.1l2 .2h-2z"/>
<path d="M257.8 406.2l2 .2v-.2zM257.8 406.2l2 .2h-2.1z"/>
<path d="M265.4 406.3l2.1 .1-.1-.1zM265.4 406.3l2.1 .1h-2.1z"/>
<path d="M257.7 406.4l2.1 .2v-.2zM257.7 406.4l2.1 .2h-2.2z"/>
<path d="M265.4 406.4l2.2 .2-.1-.2zM265.4 406.4l2.2 .2h-2.2z"/>
<path d="M257.6 406.6l2.2 .2v-.2zM257.6 406.6l2.2 .2h-2.3z"/>
<path d="M265.4 406.6l2.3 .2-.1-.2zM265.4 406.6l2.3 .2h-2.3z"/>
<path d="M257.5 406.8l2.3 .2v-.2zM257.5 406.8l2.3 .2h-2.4z"/>
<path d="M265.4 406.8l2.4 .2-.1-.2zM265.4 406.8l2.4 .2h-2.4z"/>
<path d="M257.4 407l2.4 .1v-.1zM257.4 407l2.4 .1h-2.5z"/>
<path d="M265.4 407l2.5 .2-.1-.2zM265.4 407l2.5 .2h-2.5z"/>
<path d="M257.3 407.1l2.5 .2v-.2zM257.3 407.1l2.5 .2h-2.6z"/>
<path d="M265.4 407.2l2.6 .2-.1-.2zM265.4 407.2l2.6 .2h-2.6z"/>
<path d="M257.2 407.3l2.6 .2v-.2zM257.2 407.3l2.6 .2h-2.6z"/>
<path d="M265.4 407.4l2.6 .2v-.2zM265.4 407.4l2.6 .2h-2.6z"/>
<path d="M257.2 407.5l2.6 .2v-.2zM257.2 407.5l2.6 .2h-2.7z"/>
<path d="M265.4 407.6l2.7 .2-.1-.2zM265.4 407.6l2.7 .2h-2.7z"/>
<path d="M257.1 407.7l2.7 .2v-.2zM257.1 407.7l2.7 .2h-2.7z"/>
<path d="M265.4 407.8l2.7 .2v-.2zM265.4 407.8l2.7 .2h-2.7z"/>
<path d="M257.1 407.9l2.7 .2v-.2zM257.1 407.9l2.7 .2h-2.7z"/>
<path d="M265.4 408l2.7 .2v-.2zM265.4 408l2.7 .2h-2.7z"/>
<path d="M259.2 405l3.4 3.2 2.3-3.2zM259.2 405l3.4 3.2z"/>
<path d="M257.1 408.1l2.7 .2v-.2zM257.1 408.1l2.7 .2h-2.8z"/>
<path d="M265.4 408.2l2.7 .2v-.2zM265.4 408.2l2.7 .2h-2.7z"/>
<path d="M257 408.3l2.8 .2v-.2zM257 408.3l2.8 .2h-2.8z"/>
<path d="M265.4 408.4l2.7 .2v-.2zM265.4 408.4l2.7 .2h-2.7z"/>
<path d="M257 408.5l2.8 .3v-.3zM257 408.5l2.8 .3h-2.8z"/>
<path d="M265.4 408.6l2.7 .2v-.2zM265.4 408.6l2.7 .2h-2.7z"/>
<path d="M257 408.8l2.8 .2v-.2zM257 408.8l2.8 .2h-2.7z"/>
<path d="M265.4 408.8l2.7 .2v-.2zM265.4 408.8l2.7 .2h-2.7z"/>
<path d="M257.1 409l2.7 .2v-.2zM257.1 409l2.7 .2h-2.7z"/>
<path d="M265.4 409l2.7 .2v-.2zM265.4 409l2.7 .2h-2.7z"/>
<path d="M257.1 409.2l2.7 .2v-.2zM257.1 409.2l2.7 .2h-2.7z"/>
<path d="M265.4 409.2l2.6 .2 .1-.2zM265.4 409.2l2.6 .2h-2.6z"/>
<path d="M257.1 409.4l2.7 .2v-.2zM257.1 409.4l2.7 .2h-2.6z"/>
<path d="M265.4 409.4l2.6 .2v-.2zM265.4 409.4l2.6 .2h-2.6z"/>
<path d="M257.2 409.6l2.6 .2v-.2zM257.2 409.6l2.6 .2h-2.5z"/>
<path d="M265.4 409.6l2.5 .2 .1-.2zM265.4 409.6l2.5 .2h-2.5z"/>
<path d="M257.3 409.8l2.5 .1v-.1zM257.3 409.8l2.5 .1h-2.5z"/>
<path d="M265.4 409.8l2.4 .2 .1-.2zM265.4 409.8l2.4 .2h-2.4z"/>
<path d="M257.3 409.9l2.5 .2v-.2zM257.3 409.9l2.5 .2h-2.4z"/>
<path d="M265.4 410l2.3 .2 .1-.2zM265.4 410l2.3 .2h-2.3z"/>
<path d="M264.9 406.2v4.1zM264.9 406.2v4.1h-2.3z"/>
<path d="M260.3 406.8l2.3 3.5zM260.3 406.8l2.3 3.5h-2.3z"/>
<path d="M257.4 410.1l2.4 .2v-.2zM257.4 410.1l2.4 .2h-2.3z"/>
<path d="M265.4 410.2l2.2 .1 .1-.1zM265.4 410.2l2.2 .1h-2.2z"/>
<path d="M262.6 410.3h2.3zM262.6 410.3h2.3z"/>
<path d="M260.3 410.3h2.3zM260.3 410.3h2.3z"/>
<path d="M257.5 410.3h2.3zM257.5 410.3h2.3z"/>
<path d="M257.5 410.3h10.1zM257.5 410.3l10.1 .1z"/>
<path d="M257.6 410.4l10 .1v-.1zM257.6 410.4l10 .1h-10z"/>
<path d="M257.6 410.5h10zM257.6 410.5h9.9z"/>
<path d="M257.7 410.5h9.8zM257.7 410.5l9.7 .2z"/>
<path d="M257.8 410.7h9.6zM257.8 410.7h9.6z"/>
<path d="M257.8 410.7h9.6zM257.8 410.7l9.5 .2z"/>
<path d="M257.9 410.9h9.4zM257.9 410.9h9.4z"/>
<path d="M257.9 410.9h9.4zM257.9 410.9l9.3 .1z"/>
<path d="M258 411h9.2zM258 411l9.1 .1z"/>
<path d="M258.1 411.1h9zM258.1 411.1l8.9 .1z"/>
<path d="M258.2 411.2h8.8zM258.2 411.2h8.8z"/>
<path d="M258.2 411.2h8.8zM258.2 411.2l8.7 .2z"/>
<path d="M258.3 411.4h8.6zM258.3 411.4h8.5z"/>
<path d="M258.4 411.4h8.4zM258.4 411.4l8.3 .1z"/>
<path d="M258.5 411.5h8.2zM258.5 411.5h8.2z"/>
<path d="M258.5 411.5h8.2zM258.5 411.5l8 .2z"/>
<path d="M258.7 411.7h7.8zM258.7 411.7h7.8z"/>
<path d="M258.7 411.7h7.8zM258.7 411.7l7.6 .1z"/>
<path d="M258.9 411.8h7.4zM258.9 411.8h7.4z"/>
<path d="M258.9 411.8h7.4zM258.9 411.8l7.2 .1z"/>
<path d="M259.1 411.9h7zM259.1 411.9l7 .1z"/>
<path d="M259.1 412h7zM259.1 412l6.8 .1z"/>
<path d="M259.3 412.1h6.6zM259.3 412.1h6.6z"/>
<path d="M259.3 412.1h6.6zM259.3 412.1l6.4 .1z"/>
<path d="M259.5 412.2h6.2zM259.5 412.2h6.2z"/>
<path d="M259.5 412.2h6.2zM259.5 412.2l6 .1z"/>
<path d="M259.7 412.3h5.8zM259.7 412.3h5.8z"/>
<path d="M259.7 412.3h5.8zM259.7 412.3l5.6 .1z"/>
<path d="M259.9 412.4h5.4zM259.9 412.4h5.4z"/>
<path d="M259.9 412.4h5.4zM259.9 412.4l5.2 .1z"/>
<path d="M260.1 412.5h5zM260.1 412.5h4.9z"/>
<path d="M260.2 412.5h4.8zM260.2 412.5l4.6 .1z"/>
<path d="M260.3 412.6h4.5zM260.3 412.6h4.5z"/>
<path d="M260.4 412.6h4.4zM260.4 412.6h4.2z"/>
<path d="M260.6 412.6h4zM260.6 412.6l4 .1z"/>
<path d="M260.6 412.7h4zM260.6 412.7h3.8z"/>
<path d="M260.8 412.7h3.6zM260.8 412.7h3.5z"/>
<path d="M260.9 412.7h3.4zM260.9 412.7l3.2 .1z"/>
<path d="M261.1 412.8h3zM261.1 412.8h3z"/>
<path d="M261.1 412.8h3zM261.1 412.8h2.8z"/>
<path d="M261.3 412.8h2.6zM261.3 412.8h2.5z"/>
<path d="M261.4 412.8h2.4zM261.4 412.8l2.2 .1z"/>
<path d="M261.6 412.9h2zM261.6 412.9h2z"/>
<path d="M261.6 412.9h2zM261.6 412.9h1.8z"/>
<path d="M261.8 412.9h1.6zM261.8 412.9h1.5z"/>
<path d="M261.9 412.9h1.4zM261.9 412.9h1.2z"/>
<path d="M262.1 412.9h1zM262.1 412.9h1z"/>
<path d="M262.1 412.9h1zM262.1 412.9h.8z"/>
<path d="M262.3 412.9h.5zM262.4 412.9h.4z"/>
</g>
<g fill="#ed1f24" stroke="#ed1f24" stroke-width=".3">
<path d="M267.7 401.1l-1.5 2.7h-.5z"/>
<path d="M265.7 403.8h.5z"/>
<path d="M265.2 404.6h.1z"/>
<path d="M265.3 404.6h.4z"/>
<path d="M265.7 403.8l.4 .1zM265.9 403.9h.2z"/>
<path d="M265.7 403.8l.2 .1zM265.7 403.8l.2 .1z"/>
<path d="M265.7 403.9l.4 .1zM265.7 403.9l.4 .1z"/>
<path d="M265.6 404l.2 .6 .3-.6zM265.6 404l.2 .6h-.6z"/>
<path d="M265.2 404.6h.6zM265.2 404.6h.5z"/>
<path d="M265.3 404.6l.4 .1zM265.5 404.7h.2z"/>
<path d="M265.1 404.6l.4 .1zM265.1 404.6l.4 .1z"/>
<path d="M265.1 404.7l.6 .1zM265.1 404.7l.6 .1z"/>
<path d="M265 404.8l.5 .2 .2-.2zM265 404.8l.5 .2h-.6z"/>
<path d="M264.9 405l-1.1 3.2 1.7-3.2zM264.9 405l-1.1 3.2h-1.2z"/>
<path d="M259.2 405l3.4 3.2zM259.2 405l3.4 3.2h-1.4z"/>
<path d="M261.2 408.2l1.4 2.1zM261.2 408.2h2.6l-1.2 2.1z"/>
</g>
<!-- layer: 0 -->
<path d="M259 404.8l.2 .2z" fill="#ed1f24" stroke="#ed1f24" stroke-width=".3"/>
<g fill="#c7c8ca" stroke="#c7c8ca" stroke-width=".3">
<path d="M213.7 405.1h.7l-.1 .3z"/>
<path d="M217.7 403.6h2.8l-1.4 2.1z"/>
<path d="M215.6 408.1l1-.7 .9 .7z"/>
<path d="M215.6 408.1l2 .1z"/>
<path d="M212.8 403.6l2.6 .2 .2-.2zM212.8 403.6l2.6 .2h-2.5z"/>
<path d="M212.9 403.8l2.3 .3 .2-.3zM212.9 403.8l2.3 .3h-2.1z"/>
<path d="M213.1 404.1l1.9 .2 .2-.2zM213.1 404.1l1.9 .2h-1.8z"/>
<path d="M213.2 404.3l1.6 .3 .2-.3zM213.2 404.3l1.6 .3h-1.4z"/>
<path d="M213.4 404.6l1.2 .3 .2-.3zM213.4 404.6l1.2 .3h-1z"/>
<path d="M213.6 404.9l.8 .2 .2-.2zM213.6 404.9l.8 .2h-.7z"/>
<path d="M213.7 405.1l.2 .3h.4zM213.9 405.4h.4l-.2 .3z"/>
<path d="M217.7 403.6l.9 2.1h.5zM218.6 405.7h.5l-.3 .6z"/>
<path d="M215.6 408.1l2 .1zM215.7 408.2h1.9l-1 1.5z"/>
</g>
<path d="M215.6 408.1l1 1.6 1-1.5M215.8 403.6h-3l1.3 2.1M216.9 401.5l3.6 9-3.9-3.1-4.5 3.1 2.1-5zM217.7 403.6h2.8l-1.7 2.7" fill="none" stroke="#636466" stroke-width=".3"/>
<g fill="#293189" stroke="#293189" stroke-width=".3">
<path d="M216.9 401.5l.2 .5h-.6z"/>
<path d="M212.6 409.3h1.3l-1.8 1.2z"/>
<path d="M216.6 407.4h2.6l.8 1.9z"/>
<path d="M216.5 402l.8 .5-.2-.5zM216.5 402l.8 .5h-1.2z"/>
<path d="M216.1 402.5l1.4 .5-.2-.5zM216.1 402.5l1.4 .5h-1.7z"/>
<path d="M215.8 403l1.9 .6-.2-.6zM215.8 403l1.9 .6h-2.3z"/>
<path d="M215.4 403.6l2.4 .2-.1-.2zM215.4 403.6l2.4 .2h-2.6z"/>
<path d="M215.2 403.8l2.7 .3-.1-.3zM215.2 403.8l2.7 .3h-2.9z"/>
<path d="M215 404.1l3 .3-.1-.3zM215 404.1l3 .3h-3.1z"/>
<path d="M214.9 404.4l3.2 .3-.1-.3zM214.9 404.4l3.2 .3h-3.4z"/>
<path d="M214.7 404.7l3.5 .2-.1-.2zM214.7 404.7l3.5 .2h-3.6z"/>
<path d="M214.6 404.9l3.8 .3-.2-.3zM214.6 404.9l3.8 .3h-4z"/>
<path d="M214.4 405.2l4.1 .3-.1-.3zM214.4 405.2l4.1 .3h-4.3z"/>
<path d="M214.2 405.5l4.4 .3-.1-.3zM214.2 405.5l4.4 .3h-4.5z"/>
<path d="M214.1 405.8l4.6 .3-.1-.3zM214.1 405.8l4.6 .3h-4.7z"/>
<path d="M214 406.1l4.8 .2-.1-.2zM214 406.1l4.8 .2h-5z"/>
<path d="M213.8 406.3l5.1 .3-.1-.3zM213.8 406.3l5.1 .3h-5.2z"/>
<path d="M213.7 406.6l5.3 .3-.1-.3zM213.7 406.6l5.3 .3h-5.4z"/>
<path d="M213.6 406.9l5.6 .3-.2-.3zM213.6 406.9l5.6 .3h-5.8z"/>
<path d="M213.4 407.2l5.8 .2v-.2zM213.4 407.2l5.8 .2h-5.9z"/>
<path d="M213.3 407.4h3.3zM213.3 407.4l3.2 .1z"/>
<path d="M213.3 407.5l2.3 .6 .9-.6zM213.3 407.5l2.3 .6h-2.5z"/>
<path d="M213.1 408.1l1.7 .6 .8-.6zM213.1 408.1l1.7 .6h-2z"/>
<path d="M216.6 407.4l2.4 1.9h1zM219 409.3h1l.5 1.2z"/>
<path d="M212.8 408.7l1.1 .6 .9-.6zM212.8 408.7l1.1 .6h-1.3z"/>
</g>
<g fill="none" stroke="#f00" stroke-width=".3">
<path d="M75 50.1l4.5 4.6-4.5 4.5-4.6-4.5z"/>
<circle cx="75" cy="54.7" r="4.5"/>
</g>
<g font-size="7.1">
<text x="105.1" y="84" transform="rotate(-90 105.1 84)">AC-17</text>
<text x="79.5" y="101.5">PLAN</text>
<text x="183.9" y="100.5">RCP</text>
<text x="89.3" y="220.3">ELEVATION-1</text>
<text x="176.6" y="219.9">ELEVATION-2</text>
<text x="93.4" y="336">ELEVATION-3</text>
<text x="174.9" y="336.6">ELEVATION-4</text>
</g>
<text font-size="7.1" fill="#00f" x="61.6" y="391.7" transform="rotate(-180 61.6 391.7)">N</text>
<g font-size="6.6">
<text x="111.1" y="51.5">AC-12</text>
<text x="112.5" y="63.9">P-26</text>
<text x="128.4" y="69.5" transform="rotate(-90 128.4 69.5)">0.8TR</text>
<text x="111.5" y="84.3" transform="rotate(-90 111.5 84.3)">P-25</text>
</g>
<g font-size="6.2">
<text x="106.2" y="136.9">FALSE CEILING</text>
<text x="191.2" y="136.9">FALSE CEILING</text>
<text x="216.6" y="235.3">SLAB</text>
<text x="117.5" y="253.3">FALSE CEILING</text>
</g>
<g font-size="5.7">
<text x="122.8" y="119.2">SLAB</text>
<text x="210.6" y="119.2">SLAB</text>
<text x="126.6" y="208.8">FFL.</text>
<text x="212.7" y="208.8">FFL.</text>
<text x="136.5" y="235.7">SLAB</text>
<text x="197.6" y="252.6">FALSE CEILING</text>
<text x="139" y="325.3">FFL.</text>
</g>
<g font-size="5.4" fill="#767676">
<text x="85.2" y="58.9">WAITING</text>
<text x="188.5" y="58.9">WAITING</text>
<text x="88.2" y="65.4">ROOM</text>
<text x="191.5" y="65.4">ROOM</text>
<text x="83.3" y="71.9">2300x1880</text>
<text x="186.6" y="71.9">2300x1880</text>
</g>
<g font-size="5">
<text x="66.1" y="376.3">TITLE :</text>
<text x="143.5" y="376.3">CLIENT :</text>
<text x="210.7" y="376.3">PROJECT :</text>
<text x="78.8" y="384.8">WAITING ROOM</text>
<text x="72.9" y="390.8">ELEVATION LAYOUT</text>
</g>
<g font-size="4.5">
<text x="37.5" y="380.6">W</text>
<text x="24.5" y="394.9">S</text>
<text x="38.8" y="409.2">E</text>
</g>
<g font-size="4" fill="#f00">
<text x="73.9" y="49.2">1</text>
<text x="67.4" y="55.8">4</text>
<text x="80.4" y="55.8">2</text>
<text x="74.2" y="63.3">3</text>
</g>
<text font-size="4" x="153" y="403.5">AVC/TGMSIDC/IVFP/S/24</text>
<g font-size="3.6">
<text x="143.7" y="383.3">TELANGANA STATE MEDICAL</text>
<text x="143.6" y="387.6">SERVICES AND INFRASTRUCTURE</text>
<text x="143.5" y="392">DEVELOPMENT CORPORATION.</text>
<text x="169.3" y="416.1">SHEET</text>
<text x="194.5" y="416.1">24</text>
</g>
<g font-size="3.2">
<text x="64.4" y="398.5">PURPOSE OF DRAWING :-</text>
<text x="66.3" y="404.6">PROPOSED</text>
<text x="94" y="404.6">FOR APPROVAL</text>
<text x="66.2" y="411.6">WORKING</text>
<text x="104.4" y="411.6">AS BUILT</text>
<text x="212.4" y="413.8">ASTA</text>
</g>
<g font-size="3">
<text x="210" y="383.5">IFV CENTER ON THIRD FLOOR IN MODERN</text>
<text x="210.1" y="387.1">GOVERNMENT MATERNITY HOSPITAL,</text>
<text x="210" y="390.7">PETLABURJ, HYDERABAD ,TELANGANA.</text>
<text x="141.8" y="398.3">DWG. No.:</text>
<text x="141.8" y="409.7">REV</text>
<text x="156.9" y="409.7">R2</text>
<text x="169.7" y="409.7">DATE</text>
<text x="184.1" y="409.7">20-06-2024</text>
<text x="140.6" y="415.4">SCALE</text>
<text x="155.8" y="415.4">NTS</text>
</g>
<text font-size="2.5" x="210.1" y="396.6">CONTRACTOR :</text>
<g font-size="1.9">
<text x="225.2" y="407.6">H. NO. 8-2-334/27, Plot No. 27,</text>
<text x="225.3" y="405.3">M/s Asta Vardhman Consortium</text>
<text x="225.2" y="409.9">Road No. 03, Banjara Hills,</text>
<text x="225.2" y="412.2">Hyderabad - 500034</text>
</g>
</svg>
